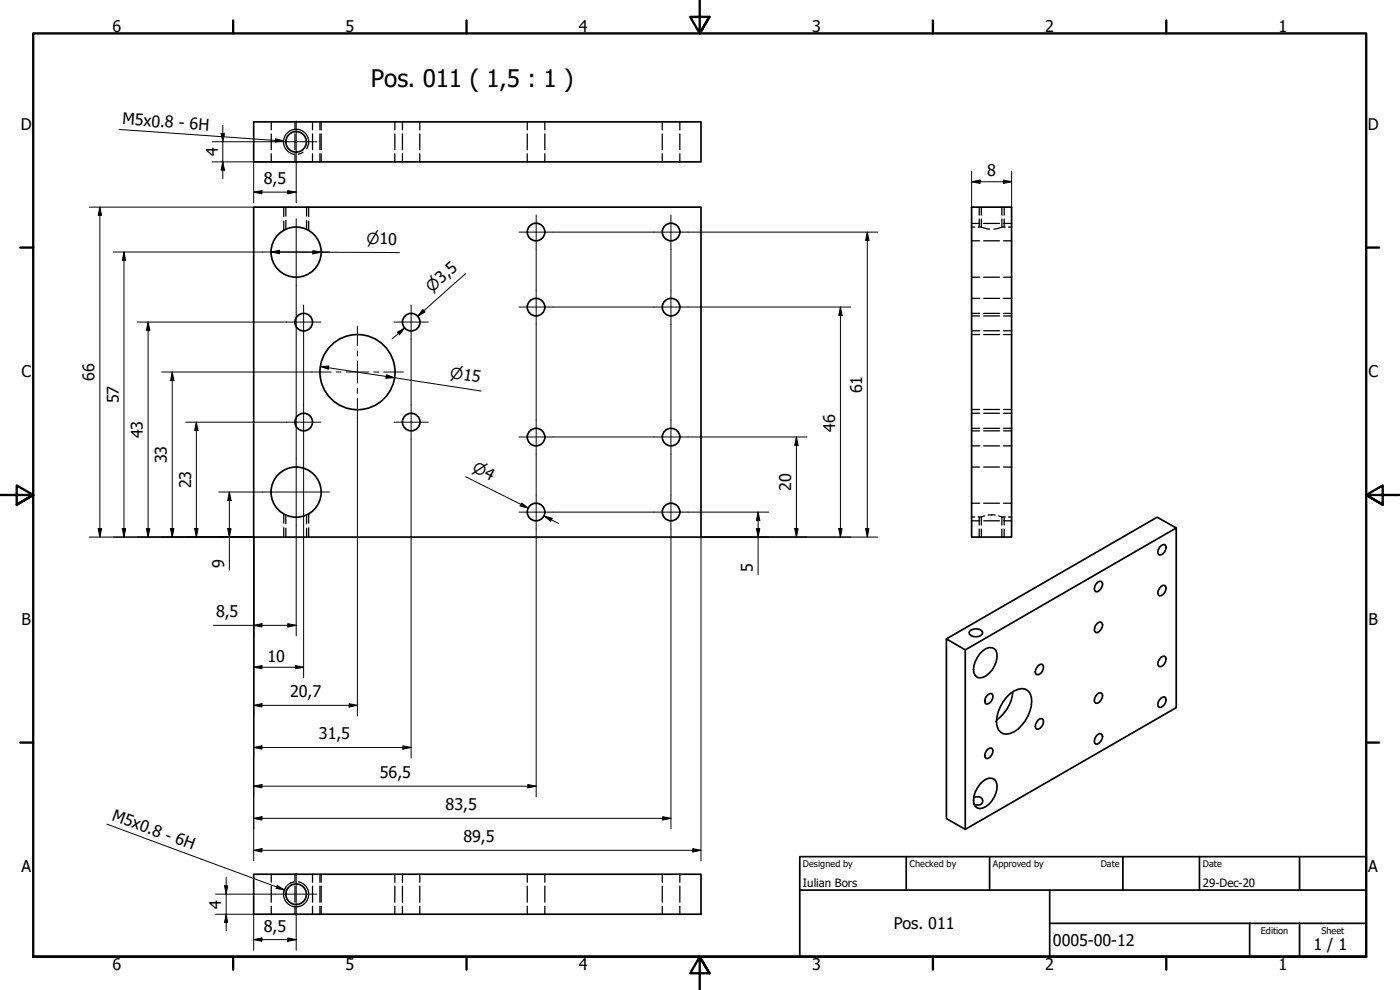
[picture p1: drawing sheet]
<svg xmlns="http://www.w3.org/2000/svg" width="420mm" height="297mm" viewBox="0 0 420 297" stroke-linecap="round" stroke-linejoin="round" font-family="sans-serif">
<!-- layer: Hidden (ISO) -->
<g fill="none" stroke="#000" stroke-width=".38">
<path d="M81.4 36.6v2.4M88.5 36.6v2.4M93.8 36.6v2.4M96 36.6v2.4M96.4 36.6v2.4M118.5 36.6v2.4M120.8 36.6v2.4M126 36.6v2.4M158.2 36.6v2.4M163.5 36.6v2.4M198.8 36.6v2.4M204 36.6v2.4"/>
<path d="M81.4 40.2v4.7M81.4 46.2v2.4M88.5 40.2v4.7M88.5 46.2v2.4M90.9 45.6l-1.4 .7M92.6 43.2l-.6 1.4M93.8 40.2v4.7M93.8 46.2v2.4M96 40.2v4.7M96 46.2v2.4M96.4 40.2v4.7M96.4 46.2v2.4"/>
<path d="M118.5 40.2v4.7M118.5 46.2v2.4M120.8 40.2v4.7M120.8 46.2v2.4M126 40.2v4.7M126 46.2v2.4M158.2 40.2v4.7M158.2 46.2v2.4M163.5 40.2v4.7M163.5 46.2v2.4M198.8 40.2v4.7M198.8 46.2v2.4"/>
<path d="M204 40.2v4.7M204 46.2v2.4M85.2 62.2v2.7M85.2 66.3v2.8M85.8 62.2v2.6M85.8 66.2v2.6M92 62.2v2.6M92 66.2v2.6M92.6 62.2v2.7M92.6 66.3v2.8M291.6 72.2h2.4M291.6 67h2.4"/>
<path d="M291.6 68.1h.9M293.6 68.1h.9M293.9 62.2v2.4M293.9 65.7v2.4M294.5 68.1l2.5 .7M294.5 62.2v2.4M294.5 65.7v2.4M295.2 72.2h4.8M295.2 67h4.8M300.7 68.1l-2.4 .7M300.7 62.2v2.4M300.7 65.7v2.4"/>
<path d="M300.7 68.1h1M301.2 72.2h2.4M301.2 67h2.4M301.4 62.2v2.4M301.4 65.7v2.4M302.6 68.1h1M291.6 94.8h2.4M291.6 89.5h2.4M291.6 99.2h2.4M291.6 94h2.4M291.6 83.2h2.4M295.2 94.8h4.8"/>
<path d="M295.2 89.5h4.8M295.2 99.2h4.8M295.2 94h4.8M295.2 83.2h4.8M301.2 94.8h2.4M301.2 89.5h2.4M301.2 99.2h2.4M301.2 94h2.4M301.2 83.2h2.4M291.6 100.4h2.4M295.2 100.4h4.8M301.2 100.4h2.4"/>
<path d="M291.6 133.8h2.4M291.6 128.5h2.4M291.6 129.3h2.4M291.6 124h2.4M291.6 122.9h2.4M295.2 133.8h4.8M295.2 128.5h4.8M295.2 129.3h4.8M295.2 124h4.8M295.2 122.9h4.8M301.2 133.8h2.4M301.2 128.5h2.4"/>
<path d="M301.2 129.3h2.4M301.2 124h2.4M301.2 122.9h2.4M85.2 154.2v2.8M85.2 158.4v2.7M85.8 154.5v2.6M85.8 158.5v2.6M92 154.5v2.6M92 158.5v2.6M92.6 154.2v2.8M92.6 158.4v2.7M291.6 156.3h2.4"/>
<path d="M291.6 151h2.4M291.6 155.1h.9M291.6 140.1h2.4M293.6 155.1h.9M293.9 155.1v2.4M293.9 158.7v2.4M294.5 155.1v2.4M294.5 158.7v2.4M295.2 156.3h4.8M295.2 151h4.8M295.2 140.1h4.8M295.5 154.8l-1 .3"/>
<path d="M296.5 154.5h2.1M299.7 154.8l1 .3M300.7 155.1v2.4M300.7 158.7v2.4M300.7 155.1h1M301.2 156.3h2.4M301.2 151h2.4M301.2 140.1h2.4M301.4 155.1v2.4M301.4 158.7v2.4M302.6 155.1h1M81.4 262.3v2.4"/>
<path d="M81.4 265.9v4.8M81.4 271.9v2.4M85.8 266.2l-.6 1.4M88.3 264.6l-1.4 .6M88.5 262.3v2.4M88.5 265.9v4.8M88.5 271.9v2.4M93.8 262.3v2.4M93.8 265.9v4.8M93.8 271.9v2.4M96 262.3v2.4M96 265.9v4.8"/>
<path d="M96 271.9v2.4M96.4 262.3v2.4M96.4 265.9v4.8M96.4 271.9v2.4M118.5 262.3v2.4M118.5 265.9v4.8M118.5 271.9v2.4M120.8 262.3v2.4M120.8 265.9v4.8M120.8 271.9v2.4M126 262.3v2.4M126 265.9v4.8"/>
<path d="M126 271.9v2.4M158.2 262.3v2.4M158.2 265.9v4.8M158.2 271.9v2.4M163.5 262.3v2.4M163.5 265.9v4.8M163.5 271.9v2.4M198.8 262.3v2.4M198.8 265.9v4.8M198.8 271.9v2.4M204 262.3v2.4M204 265.9v4.8"/>
<path d="M204 271.9v2.4"/>
</g>
<!-- layer: Visible (ISO) -->
<g fill="none" stroke="#000" stroke-width=".51">
<path d="M76.1 36.6h134.3v12h-134.3zM76.1 62.2h134.3v98.9h-134.3zM291.6 62.2h12v98.9h-12zM353 158.4l-5.7-3.2-63.3 36.5 5.7 3.3 63.3-36.6v53.9l-63.3 36.5-5.7-3.2v-53.9M329.4 174.7l.5-.3h.5a1.42 1.42 0 0 1 0 2.2l-1 .9h-.5a1.75 1.75 0 0 1 .5-2.8zM348.4 175.9l1.1-.3a1.98 1.98 0 0 1-1.5 3.1 1.42 1.42 0 0 1 0-2.2zM348.4 163.8l1.1-.4a2.02 2.02 0 0 1-1.5 3.1 1.7 1.7 0 0 1 .4-2.7zM289.7 195v53.8M291 189.3a2.73 2.73 0 0 1 3.9 .4 1.59 1.59 0 0 1-1.9 1.4 1.81 1.81 0 0 1-2.2-1.3zM295 195.2a2.52 2.52 0 0 1 4 .1 7 7 0 0 1-4 7.9 2.03 2.03 0 0 1-2.2-.3 2.03 2.03 0 0 1-.6-2 8 8 0 0 1 2.8-5.7zM311.7 199.6l1-.3a1.98 1.98 0 0 1-1.5 3.1 1.42 1.42 0 0 1 0-2.2zM329.4 187l.5-.3h.5a1.42 1.42 0 0 1 0 2.2l-1 .9h-.5a1.75 1.75 0 0 1 .5-2.8z"/>
<path d="M348.4 197.2l1.1-.3a1.75 1.75 0 0 1-.5 2.8l-1 .3a1.44 1.44 0 0 1 0-2.2zM296 209l.5-.5 1-.4a1.7 1.7 0 0 1-.4 2.8l-1.1 .4a1.64 1.64 0 0 1 0-2.3zM302.1 209.2a6.1 6.1 0 0 1 5.6-2.5 3.4 3.4 0 0 1 1.9 3.7 11 11 0 0 1-6.5 9.7 2.83 2.83 0 0 1-3.9-2.3 10.8 10.8 0 0 1 2.9-8.6zM304 207.6a11.9 11.9 0 0 1-4.9 8.5M311.7 215.9l1-.3a2.02 2.02 0 0 1-1.5 3.2 1.5 1.5 0 0 1 0-2.3zM329.4 208.2l.5-.3h.5a1.42 1.42 0 0 1 0 2.2l-1 .9h-.5a1.75 1.75 0 0 1 .5-2.8zM348.4 209.5l1.1-.4a2.02 2.02 0 0 1-1.5 3.2 1.7 1.7 0 0 1 .4-2.8zM292.2 239.3a1.76 1.76 0 0 1 2.8 1l-.1 .3a1.75 1.75 0 0 1-2.5 .8M295 234.4a2.48 2.48 0 0 1 4 .2 6.8 6.8 0 0 1-4.9 8 2.14 2.14 0 0 1-1.9-2.5 8 8 0 0 1 2.8-5.7zM296.5 224.8l1-.3a1.42 1.42 0 0 1 0 2.2l-.4 .6-1.1 .3a1.77 1.77 0 0 1 .5-2.8zM329.4 220.5l.5-.4h.5a1.42 1.42 0 0 1 0 2.3l-1 .9h-.5a1.75 1.75 0 0 1 .5-2.8zM76.1 262.3h134.3v12h-134.3z"/>
<circle cx="88.9" cy="42.6" r="3.1"/>
<circle cx="88.9" cy="75.6" r="7.5"/>
<circle cx="160.9" cy="69.6" r="2.64"/>
<circle cx="201.4" cy="69.6" r="2.64"/>
<circle cx="91.2" cy="96.7" r="2.64"/>
<circle cx="123.4" cy="96.7" r="2.64"/>
<circle cx="160.9" cy="92.2" r="2.64"/>
<circle cx="201.4" cy="92.2" r="2.64"/>
<circle cx="107.3" cy="111.7" r="11.3"/>
<circle cx="91.2" cy="126.6" r="2.64"/>
<circle cx="123.4" cy="126.6" r="2.64"/>
<circle cx="160.9" cy="131.1" r="2.64"/>
<circle cx="201.4" cy="131.1" r="2.64"/>
<circle cx="88.9" cy="147.7" r="7.5"/>
<circle cx="160.9" cy="153.6" r="2.64"/>
<circle cx="201.4" cy="153.6" r="2.64"/>
<circle cx="88.9" cy="268.3" r="3.1"/>
</g>
<!-- layer: Visible Narrow (ISO) -->
<path d="M92.6 43.2a3.8 3.8 0 0 0-3.1-4.4 3.8 3.8 0 0 0-4.4 3.1 3.8 3.8 0 0 0 3.1 4.4M89.5 264.6a3.8 3.8 0 0 1 3.1 4.4 3.8 3.8 0 0 1-4.4 3 3.8 3.8 0 0 1-3.1-4.4" fill="none" stroke="#000" stroke-width=".38"/>
<!-- layer: Border (ISO) -->
<g fill="none" stroke="#000" stroke-width=".7">
<path d="M70 6.1v3.9M140 6.1v3.9M210 0v10l-2.9-4.9h5.8l-2.9 4.9 2.9-4.9M280 6.1v3.9M350 6.1v3.9M6.1 74.3h3.9M410 74.3h3.9M0 148.5h10l-5-2.8v5.7l5-2.9-5 2.9M420 148.5h-10l5-2.8v5.7l-5-2.9 5 2.9M6.1 222.8h3.9M410 222.8h3.9M10 287.1v-277.1h400v277.1h-400h400"/>
<path d="M70 287.1v3.8M140 287.1v3.8M212.9 292l-2.9-4.9 2.9 4.9h-5.8l2.9-4.9v9.9M280 287.1v3.8M350 287.1v3.8"/>
</g>
<!-- layer: Title (ISO) -->
<path d="M240 257h170v30.1h-170zM272 257v10.1M297 257v10.1M337 257v10.1M360 257v10.1M390 257v10.1M240 267.1h170M315 277h95M315 267.1v20M375 277v10.1M390 277v10.1" fill="none" stroke="#000" stroke-width=".51"/>
<!-- layer: Center Mark (ISO) -->
<g fill="none" stroke="#000" stroke-width=".3">
<path d="M88.9 36.3v12.5M82.6 42.5h12.5M78.9 75.6h20M88.9 65.6v20M155.8 69.6h10.2M160.9 64.5v10.3M196.3 69.6h10.2M201.4 64.5v10.3M86 96.6h10.3M91.1 91.5v10.3M107.3 97.9v5.8M118.2 96.6h10.3"/>
<path d="M123.4 91.5v10.3M155.8 92.1h10.2M160.9 87v10.3M196.3 92.1h10.2M201.4 87v10.3M93.5 111.6h5.9M100.9 111.6h1.5M103.9 111.6h6.7M107.3 105.3v1.5M107.3 108.3v6.7M107.3 116.5v1.5M107.3 119.5v5.9"/>
<path d="M112.1 111.6h1.6M115.1 111.6h5.9M86 126.7h10.3M88.9 137.7v20M91.1 121.5v10.2M118.2 126.7h10.3M123.4 121.5v10.2M155.8 131.1h10.2M160.9 126v10.3M196.3 131.1h10.2M201.4 126v10.3M78.9 147.6h20"/>
<path d="M155.8 153.7h10.2M160.9 148.5v10.2M196.3 153.7h10.2M201.4 148.5v10.2M82.6 268.3h12.5M88.9 262.1v12.5"/>
</g>
<!-- layer: Dimension (ISO) -->
<g fill="none" stroke="#000" stroke-width=".3">
<path d="M66.9 37.6v16M63.7 42.5h18.9M63.7 48.6h25.1M66.4 40.1h1l-.5 2.4zM66.9 48.6l.5 2.4h-1zM76.1 57.6l2.5-.4v1zM76.1 48.6v12.2M76.1 57.6h12.8M86.4 57.2l2.5 .4-2.5 .6zM88.9 48.8v12M89 48.6h4.8M291.6 54.5l2.5-.5v1z"/>
<path d="M291.6 54.5h12M291.6 51.4v10.8M301.1 54l2.5 .5-2.5 .5zM303.6 51.4v10.8M26.8 62.2h49.3M30 62.2l.5 2.4h-1zM30 62.2v98.9M34 75.6h44.9M37.2 75.6l.5 2.6h-1zM37.2 75.6v85.5M81.4 75.6l2.5-.5v1zM81.4 75.6l38.5 .2"/>
<path d="M93.9 75.2l2.5 .5-2.5 .5zM160.9 74.8v12.2M166 69.6h30.3M201.4 74.8v12.2M206.5 69.6h57M260.3 69.6l.5 2.5h-1zM260.3 69.6v91.5M41.3 96.6h44.7M44.4 96.6l.6 2.5h-1.1zM44.4 96.6v64.5M88.9 85.6v11M88.9 96.8v29.7"/>
<path d="M119.3 99.7l2.1-1.3-1.5 2zM121.4 98.4l-3.7 3.3M126.9 92.9l.7 .7-2.3 1.3zM139.7 82.2l-14.4 12.7 1.9-1.7M160.9 97.3v28.7M166 92.1h30.3M201.4 97.3v28.7M206.5 92.1h48.9M252.2 92.1l.5 2.6h-1zM252.2 92.1v69M48.5 111.6h45M51.7 111.6l.5 2.6h-1z"/>
<path d="M51.7 111.6v49.5M91.1 101.8v19.7M96.1 110l2.6-.2-.1 1zM96.1 110l48.3 7.3M116 112.4l2.4 .9-2.6 .2zM123.4 101.8v19.7M55.8 126.7h30.2M58.9 126.7l.5 2.4h-1zM58.9 126.7v34.4M88.9 126.7v11M91.1 131.7v15.9M107.3 125.4v89.4"/>
<path d="M123.4 131.7v95.7M160.9 136.3v12.2M166 131.1h30.3M201.4 136.3v12.2M206.5 131.1h35.7M239 131.1l.5 2.6h-1zM239 131.1v30M29.5 158.6h1l-.5 2.5zM36.7 158.6h1l-.5 2.5zM43.9 158.6h1.1l-.6 2.5zM51.2 158.6h1l-.5 2.5zM58.4 158.6h1l-.5 2.5z"/>
<path d="M65.7 147.6h13.2M68.3 158.6h1l-.5 2.5zM68.8 147.6l.5 2.6h-1zM68.8 147.6v23.5M88.9 157.7v33.1M91.1 147.8v55.6M139.8 143.1l18.8 9.3-2.3-1M156.5 150.9l2.1 1.5-2.5-.6zM160.9 158.7v80.4M163.3 154.8l2.4 .7-.5 .9zM163.3 154.8l4.4 2.3M166 153.7h30.3"/>
<path d="M201.4 158.7v90M206.5 153.7h24.2M227 158.6h1l-.5 2.5zM227.5 153.7l.5 2.4h-1zM227.5 153.7v18.7M238.5 158.6h1l-.5 2.5zM251.7 158.6h1l-.5 2.5zM259.8 158.6h1l-.5 2.5zM26.8 161.1h49.3v97.2M263.5 161.1h-53.1v97.2M64.1 187.6h24.8M76.1 187.6l2.5-.5v1z"/>
<path d="M86.4 187.1l2.5 .5-2.5 .5zM88.6 199.7l2.5 .5-2.5 .4zM76.1 200.2l2.5-.5v.9zM76.1 211.6l2.5-.5v1zM76.1 200.2h15M76.1 211.6h31.2M104.8 211.1l2.5 .5-2.5 .5zM76.1 224.3l2.5-.5v1zM76.1 235.9l2.5-.5v1zM76.1 224.3h47.3M76.1 235.9h84.8M120.9 223.8l2.5 .5-2.5 .5z"/>
<path d="M158.4 235.4l2.5 .5-2.5 .5zM76.1 245.5l2.5-.5v1zM76.1 255.1l2.5-.5v1zM76.1 245.5h125.3M76.1 255.1h134.3M198.9 245l2.5 .5-2.5 .5zM207.9 254.6l2.5 .5-2.5 .5zM64.7 274.3h11.4v10.8M64.7 268.3h17.9M67.4 265.8h.9l-.4 2.5zM67.9 274.3l.4 2.5h-.9zM67.9 263.3v16"/>
<path d="M88.9 274.6v10.5M76.1 281.9l2.5-.5v1zM76.1 281.9h12.8M86.4 281.4l2.5 .5-2.5 .5z"/>
</g>
<g fill="#000">
<path d="M66.4 40.1h1l-.5 2.4z" fill-rule="evenodd"/>
<path d="M66.9 48.6l.5 2.4h-1z" fill-rule="evenodd"/>
<path d="M76.1 57.6l2.5-.4v1z" fill-rule="evenodd"/>
<path d="M86.4 57.2l2.5 .4-2.5 .6z" fill-rule="evenodd"/>
<path d="M291.6 54.5l2.5-.5v1z" fill-rule="evenodd"/>
<path d="M301.1 54l2.5 .5-2.5 .5z" fill-rule="evenodd"/>
<path d="M30 62.2l.5 2.4h-1z" fill-rule="evenodd"/>
<path d="M37.2 75.6l.5 2.6h-1z" fill-rule="evenodd"/>
<path d="M81.4 75.6l2.5-.5v1z" fill-rule="evenodd"/>
<path d="M93.9 75.2l2.5 .5-2.5 .5z" fill-rule="evenodd"/>
<path d="M260.3 69.6l.5 2.5h-1z" fill-rule="evenodd"/>
<path d="M44.4 96.6l.6 2.5h-1.1z" fill-rule="evenodd"/>
<path d="M126.9 92.9l.7 .7-2.3 1.3z" fill-rule="evenodd"/>
<path d="M252.2 92.1l.5 2.6h-1z" fill-rule="evenodd"/>
<path d="M51.7 111.6l.5 2.6h-1z" fill-rule="evenodd"/>
<path d="M96.1 110l2.6-.2-.1 1z" fill-rule="evenodd"/>
<path d="M116 112.4l2.4 .9-2.6 .2z" fill-rule="evenodd"/>
<path d="M119.3 99.7l2.1-1.3-1.5 2z" fill-rule="evenodd"/>
<path d="M58.9 126.7l.5 2.4h-1z" fill-rule="evenodd"/>
<path d="M239 131.1l.5 2.6h-1z" fill-rule="evenodd"/>
<path d="M29.5 158.6h1l-.5 2.5z" fill-rule="evenodd"/>
<path d="M36.7 158.6h1l-.5 2.5z" fill-rule="evenodd"/>
<path d="M43.9 158.6h1.1l-.6 2.5z" fill-rule="evenodd"/>
<path d="M51.2 158.6h1l-.5 2.5z" fill-rule="evenodd"/>
<path d="M58.4 158.6h1l-.5 2.5z" fill-rule="evenodd"/>
<path d="M68.3 158.6h1l-.5 2.5z" fill-rule="evenodd"/>
<path d="M68.8 147.6l.5 2.6h-1z" fill-rule="evenodd"/>
<path d="M156.5 150.9l2.1 1.5-2.5-.6z" fill-rule="evenodd"/>
<path d="M163.3 154.8l2.4 .7-.5 .9z" fill-rule="evenodd"/>
<path d="M227 158.6h1l-.5 2.5z" fill-rule="evenodd"/>
<path d="M227.5 153.7l.5 2.4h-1z" fill-rule="evenodd"/>
<path d="M238.5 158.6h1l-.5 2.5z" fill-rule="evenodd"/>
<path d="M251.7 158.6h1l-.5 2.5z" fill-rule="evenodd"/>
<path d="M259.8 158.6h1l-.5 2.5z" fill-rule="evenodd"/>
<path d="M76.1 187.6l2.5-.5v1z" fill-rule="evenodd"/>
<path d="M76.1 200.2l2.5-.5v.9z" fill-rule="evenodd"/>
<path d="M86.4 187.1l2.5 .5-2.5 .5z" fill-rule="evenodd"/>
<path d="M76.1 211.6l2.5-.5v1z" fill-rule="evenodd"/>
<path d="M88.6 199.7l2.5 .5-2.5 .4z" fill-rule="evenodd"/>
<path d="M104.8 211.1l2.5 .5-2.5 .5z" fill-rule="evenodd"/>
<path d="M76.1 224.3l2.5-.5v1z" fill-rule="evenodd"/>
<path d="M76.1 235.9l2.5-.5v1z" fill-rule="evenodd"/>
<path d="M120.9 223.8l2.5 .5-2.5 .5z" fill-rule="evenodd"/>
<path d="M158.4 235.4l2.5 .5-2.5 .5z" fill-rule="evenodd"/>
<path d="M76.1 245.5l2.5-.5v1z" fill-rule="evenodd"/>
<path d="M76.1 255.1l2.5-.5v1z" fill-rule="evenodd"/>
<path d="M198.9 245l2.5 .5-2.5 .5z" fill-rule="evenodd"/>
<path d="M207.9 254.6l2.5 .5-2.5 .5z" fill-rule="evenodd"/>
<path d="M67.4 265.8h.9l-.4 2.5z" fill-rule="evenodd"/>
<path d="M67.9 274.3l.4 2.5h-.9z" fill-rule="evenodd"/>
<path d="M76.1 281.9l2.5-.5v1z" fill-rule="evenodd"/>
<path d="M86.4 281.4l2.5 .5-2.5 .5z" fill-rule="evenodd"/>
</g>
<!-- layer: Symbol (ISO) -->
<path d="M35.8 38.8l49.4 3.5M82.7 41.6l2.5 .7-2.6 .3zM32.1 247.3l53.2 19.7M83.2 265.7l2.1 1.3-2.4-.4zM87.5 264.8l-1 .5-.7 .8-.7 1.5" fill="none" stroke="#000" stroke-width=".3"/>
<g fill="#000">
<path d="M82.7 41.6l2.5 .7-2.6 .3z" fill-rule="evenodd"/>
<path d="M83.2 265.7l2.1 1.3-2.4-.4z" fill-rule="evenodd"/>
</g>
<text font-size="7.2" x="111.3" y="26.2">Pos. 011 ( 1,5 : 1 )</text>
<g font-size="4.8">
<text x="33.7" y="9.6">6</text>
<text x="103.7" y="9.6">5</text>
<text x="173.7" y="9.6">4</text>
<text x="243.7" y="9.6">3</text>
<text x="313.7" y="9.6">2</text>
<text x="383.7" y="9.6">1</text>
<text x="6.2" y="38.9">D</text>
<text x="36.6" y="37.3" transform="rotate(4 36.6 37.3)">M5x0.8 - 6H</text>
<text x="410.5" y="38.9">D</text>
<text x="65.3" y="46.8" transform="rotate(-90 65.3 46.8)">4</text>
<text x="296.3" y="52.9">8</text>
<text x="79.2" y="55.3">8,5</text>
<text x="6.4" y="113.1">C</text>
<text x="410.7" y="113.1">C</text>
<text x="28.4" y="114.3" transform="rotate(-90 28.4 114.3)">66</text>
<text x="258.7" y="118" transform="rotate(-90 258.7 118)">61</text>
<text x="35.6" y="121" transform="rotate(-90 35.6 121)">57</text>
<text x="42.9" y="131.5" transform="rotate(-90 42.9 131.5)">43</text>
<text x="250.6" y="129.7" transform="rotate(-90 250.6 129.7)">46</text>
<text x="50.1" y="139" transform="rotate(-90 50.1 139)">33</text>
<text x="57.3" y="146.5" transform="rotate(-90 57.3 146.5)">23</text>
<text x="237.4" y="147.2" transform="rotate(-90 237.4 147.2)">20</text>
<text x="67.2" y="170.3" transform="rotate(-90 67.2 170.3)">9</text>
<text x="225.9" y="171.6" transform="rotate(-90 225.9 171.6)">5</text>
<text x="64.8" y="185.2">8,5</text>
<text x="6.4" y="187.4">B</text>
<text x="410.7" y="187.4">B</text>
<text x="80.3" y="198.6">10</text>
<text x="87.1" y="209.2">20,7</text>
<text x="95.7" y="221.9">31,5</text>
<text x="114" y="233.5">56,5</text>
<text x="133.7" y="243.1">83,5</text>
<text x="33.3" y="246" transform="rotate(20 33.3 246)">M5x0.8 - 6H</text>
<text x="139.1" y="252.7">89,5</text>
<text x="6.4" y="261.7">A</text>
<text x="410.7" y="261.7">A</text>
<text x="66.4" y="272.6" transform="rotate(-90 66.4 272.6)">4</text>
<text x="79.2" y="279.5">8,5</text>
<text x="268.2" y="278.8">Pos. 011</text>
<text x="316" y="283.8">0005-00-12</text>
<text x="394.2" y="285">1 / 1</text>
<text x="33.7" y="290.9">6</text>
<text x="103.7" y="290.9">5</text>
<text x="173.7" y="290.9">4</text>
<text x="243.7" y="290.9">3</text>
<text x="313.7" y="290.9">2</text>
<text x="383.7" y="290.9">1</text>
</g>
<g font-size="4.6">
<text x="110" y="73.3">⌀10</text>
<text x="129.6" y="87.9" transform="rotate(-42 129.6 87.9)">⌀3,5</text>
<text x="134.9" y="113.5" transform="rotate(9 134.9 113.5)">⌀15</text>
<text x="141.5" y="141.2" transform="rotate(27 141.5 141.2)">⌀4</text>
</g>
<g font-size="3.4">
<text x="241" y="266">Iulian Bors</text>
<text x="361" y="266">29-Dec-20</text>
</g>
<g font-size="2.7">
<text x="241" y="260.1">Designed by</text>
<text x="273" y="260.1">Checked by</text>
<text x="298" y="260.1">Approved by</text>
<text x="330.3" y="260">Date</text>
<text x="361" y="260">Date</text>
<text x="378.4" y="280.1">Edition</text>
<text x="396.6" y="280.1">Sheet</text>
</g>
</svg>
